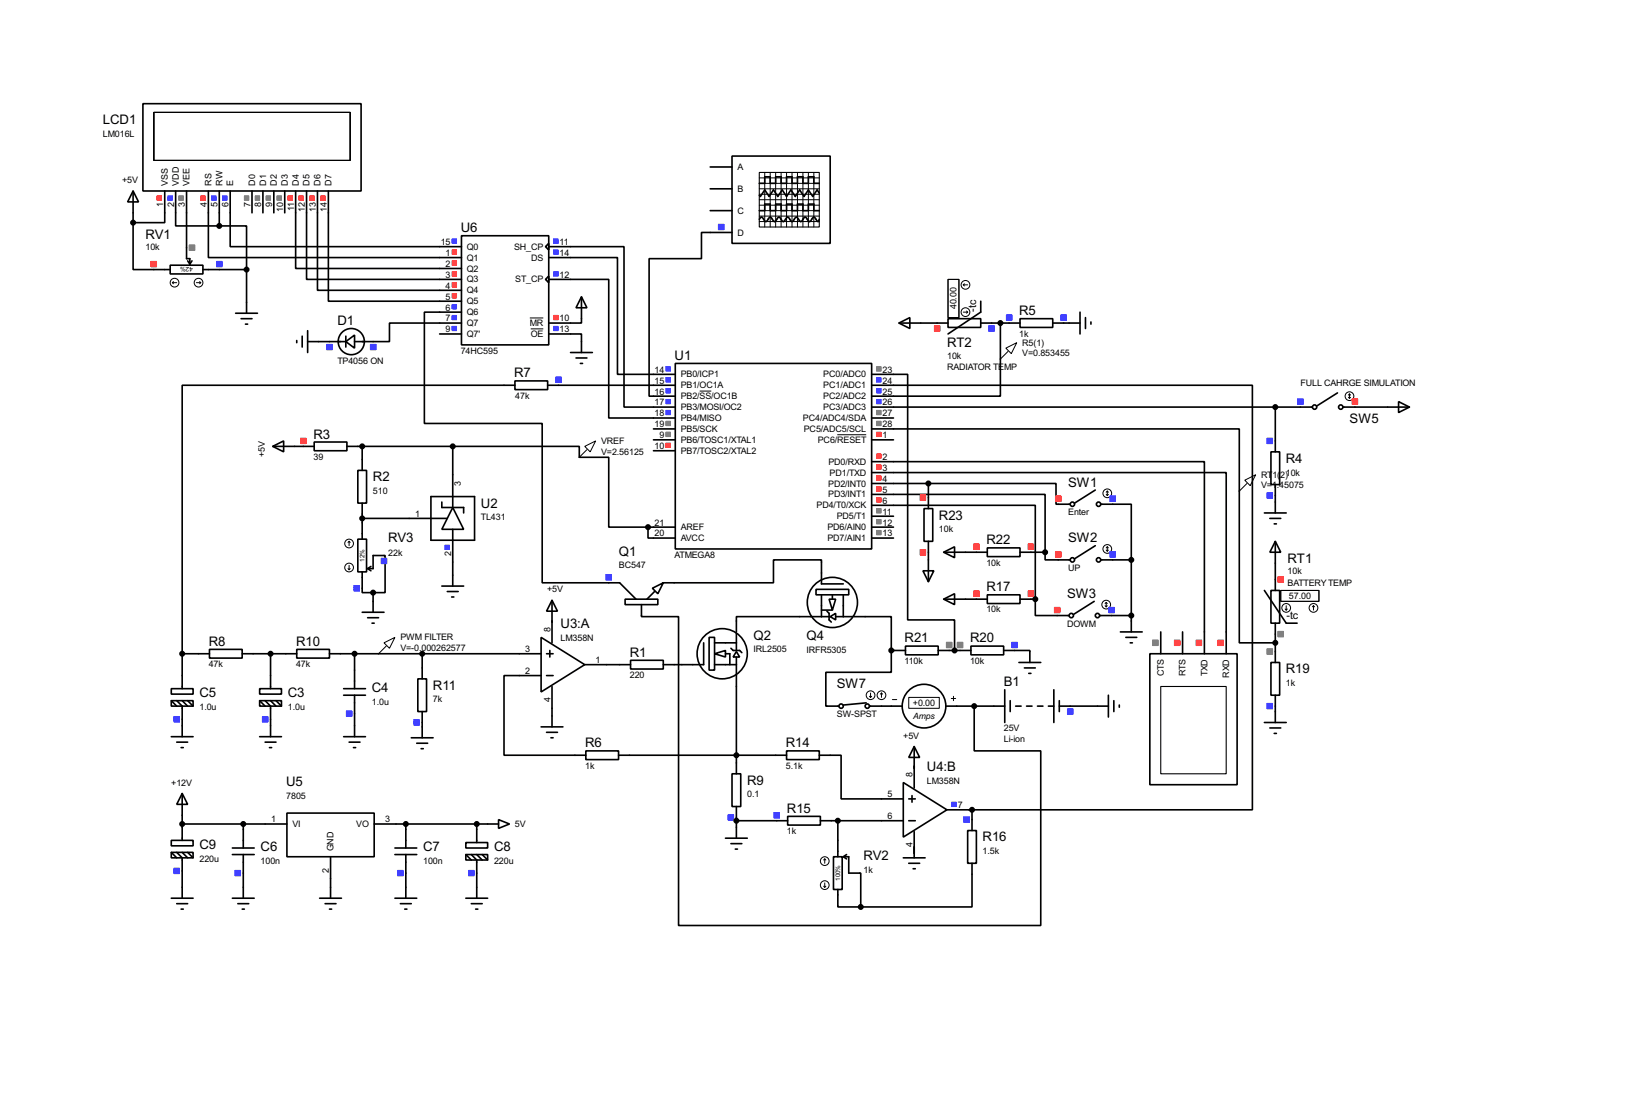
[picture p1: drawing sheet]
<svg xmlns="http://www.w3.org/2000/svg" width="383mm" height="256mm" viewBox="0 0 383 256" stroke-linecap="round" stroke-linejoin="round" font-family="sans-serif">
<g fill="none" stroke="#000" stroke-width=".38">
<path d="M33.3 24.1h50.8v20.3h-50.8zM165.4 38.9h5M170.4 36.3h22.9v20.3h-22.9zM31 44.4l1.3 2.6h-2.6zM31 51.8v10.9h8.6M31 44.4v7.4M38.4 44.4v7.4h-7.4M40.9 44.4v8.2h10.2M43.4 44.4v15.8h.8v1.3M48.5 44.4v15.5h58.9M51.1 52.6h6.3v10.1M51.1 44.4v8.2"/>
<path d="M53.6 44.4v13h53.8M58.7 44.4v5.1M61.2 44.4v5.1M63.8 44.4v5.1M66.3 44.4v5.1M68.8 44.4v18.1h38.6M71.4 44.4v20.6h36M73.9 44.4v23.2h33.5M76.5 44.4v25.7h30.9M107.4 54.9h20.4v25.4h-20.4zM127.8 56.6v1.6l-.8-.8zM127.8 57.4h17.5v37.3h11.9"/>
<path d="M127.8 59.9h16v27.2h13.4M165.4 49h5M165.4 43.9h5M170.4 54.1h-7.1v6.1h-12.2v32h6.1M176.8 51.1l.5-.6 1 1.1 1-1.1 1 1.1 1.1-1.1 1 1.1 1-1.1 1 1.1 1-1.1 1 1.1 1.1-1.1 1 1.1 1-1.1 1 1.1 .3-.5M176.8 42.7h1.3v-1.6h1.2v1.6h1.3v-1.6h1.3v1.6h1.2v-1.6h1.3v1.6h1.3v-1.6h1.2v1.6h1.3v-1.6h1.3v1.6h1.3M176.8 49h1.3v-1.5h1.2v1.5h1.3v-1.5h1.3v1.5h1.2v-1.5h1.3v1.5h1.3v-1.5h1.2v1.5h1.3v-1.5h1.3v1.5h1.3M190.8 45l-.6-.8-1 1.5-1-1.5-1 1.5-1-1.5-1 1.5-1.1-1.5-1 1.5-1-1.5-1 1.5-1-1.5-1 1.5-1-1.5-1.1 1.5-.2-.2M39.6 61.7h7.6v2.1h-7.6zM43.7 60.7l.5 .8M44.7 60.7l-.5 .8M47.2 62.7h10.2"/>
<path d="M54.9 72.9h5M56.1 74.2h2.6M57.1 75.4h.6M57.4 62.7v10.2M69.1 79.2v.6M70.4 78.2v2.6M71.6 79.5h8.9M71.6 77v5M80.5 79.5l2-1.5v3zM80.5 78.2v2.6M102.4 77.7h5M107.4 75.2h-16.7v4.3h-8.2"/>
<path d="M107.4 72.6h-8.6v26h27.4v37h18.1l3.8 3.8M127.8 64.3v1.5l-.8-.8zM127.8 65h13.9v32.3h15.5M127.8 77.7h7.6v4.3M135.4 69.1l1.3 2.5h-2.6zM135.4 69.1v6.1h-7.6M209.3 75.2l2.5-1.3v2.6zM209.3 75.2h11.4M220.7 74.2h7.6v2h-7.6zM228.3 75.2h9.2M228.3 70.1v2.5l-7.6 5.1M232.9 75.2v17h-30"/>
<path d="M237.5 74.2h7.6v2h-7.6zM245.1 75.2h6.4M251.5 72.6v5.1M252.7 73.9v2.6M254 74.9v.5M119.9 88.6h7.6v2.1h-7.6zM119.9 89.7h-77.5v62.4M127.5 89.7h29.7M132.8 82h5.1M134.1 83.3h2.6M135.1 84.6h.5M152.1 99.8h5.1"/>
<path d="M157.2 84.6h45.7v43.2h-45.7zM202.9 89.7h88.7v98.8h-65.3M202.9 87.1h8.4v57.2h10.9v7.1M202.9 99.8h85.6v49.8h8.4M202.9 94.7h102.7M202.9 97.3h5.1M296.9 94.7v10.5M311.4 91.4l-4.8 3.1M312.7 94.7h15.5M325.6 93.5l2.6 1.2-2.6 1.3zM63.5 103.9l2.5-1.3v2.6zM63.5 103.9h9.7"/>
<path d="M73.2 102.9h7.6v2h-7.6zM80.8 103.9h24.6M83.3 109.5h2v7.6h-2zM84.3 103.9v5.6M84.3 117.1v8.4M100.3 115.6h10.2v10.1h-10.2zM102.9 116.8v1.3h5v1.3M105.4 118.1l2.5 5.1h-5zM105.4 103.9h29.5v2.5h6.8v16.3h9.2M105.4 103.9v14.2M152.1 102.4h5.1M152.1 104.9h5.1"/>
<path d="M202.9 110h82.6v42.1M202.9 107.4h77.5v44.7M202.9 117.6h38.1v21.8M202.9 115.1h40.4v13.4M202.9 112.5h13.3M202.9 102.4h5.1M215.1 118.4h2.1v7.6h-2.1zM216.2 112.5h29.7v4.8h3.3M216.2 112.5v5.9M255 114l-4.8 3.1M256.3 117.3h7.1v13M294.4 119.4h5.1"/>
<path d="M295.9 105.2h2v7.6h-2zM296.9 112.8v6.6M83.3 125.5h2v7.6h-2zM84.3 133.1v4.8h2.6M84.3 120.6h19.8M85.6 132.3h1.3v-3h2.8v8.6h-2.8M85.6 132.3l.8 .5M86.4 131.8l-.8 .5M86.9 137.9v4.6M102.9 136.4h5M104.1 137.7h2.6M105.2 138.9h.5"/>
<path d="M105.4 123.2v13.2M128.5 139.7l1.3 2.5h-2.5zM128.5 139.7v9.9M145.5 139.4h7.7v1.3h-7.7zM150.9 122.7v2.5h6.3M150.9 122.7h6.3M151.9 136.9l2.5-1.3-1.2 2.6zM152.4 137.7l-1.8 1.7M154.4 135.6h25.7v-5.3h11.2v5.6h5M190 137.2h7.6v1.2h-7.6zM191.3 138.4v5.1M193 139.4h1.6l-.8 2.6z"/>
<path d="M193.8 138.4v1M196.3 138.4v5.1M202.9 122.7h5.1M202.9 120.1h5.1M202.9 125.2h5.1M214.9 132.8h2.5l-1.2 2.6zM216.2 126v9.4M219.7 128.5l2.5-1.2v2.5zM219.7 139.4l2.5-1.2v2.5zM219.7 139.4h10.2M219.7 128.5h10.2M229.9 138.4h7.6v2.1h-7.6z"/>
<path d="M229.9 127.5h7.6v2h-7.6zM237.5 139.4h3.5M237.5 128.5h5.8M241 139.4v3.9h7.9M243.3 128.5v1.8h5.9M254.8 140l-4.9 3M255 127l-4.8 3M256.3 130.3h7.1M263.4 130.3v16.8M294.4 137.4l5.1 7.6h2.5M295.7 120.6h2.5M295.9 137.4h2v7.6h-2z"/>
<path d="M296.7 121.9h.5M296.9 126l1.3 2.5h-2.5zM296.9 126v11.4M42.4 152.1h6.4M42.4 152.1v8.2M48.8 151.1h7.6v2.1h-7.6zM56.4 152.1h12.7M63 152.1v8.2M69.1 151.1h7.6v2.1h-7.6zM76.7 152.1h49.3M82.5 152.1v8.2M84.3 142.5h5.1"/>
<path d="M85.6 143.8h2.5M86.6 145h.5M97.3 158h2v7.6h-2zM98.3 152.1v5.9M126 148.3l10.1 6.4-10.1 6.3zM126 157.2h-8.7v18.6h19.1M127.3 152.1h1.5M127.3 157.2h1.5M128 151.4v1.5M128.5 159.8v9.4M136.1 154.7h10.7M146.8 153.7h7.6v2h-7.6z"/>
<path d="M149.4 140.7v2.8h8.6v71.9h84.3v-40.6h-15.5v-10.5M163.8 149.6v5.1h-9.4M165.1 148.3h1.3v7.7h-1.3zM166.4 152.1l2.5-.7v1.5zM166.4 154.7h5M166.4 149.6h5M168.9 152.1h1v2.6M170.2 150.9l.5 .5h1.5l.5 .5M171.4 151.6l.8 1.3h-1.5zM171.4 147.3v4.1M171.4 152.9v27.2M191.3 142h2.5"/>
<path d="M192.5 142.2l.5 .5v1.6l.5 .5M193 143.5h-21.6v3.6M193.3 143.5l1.3-.8v1.6zM194.6 143.5h4M198.9 143.5h8.6v7.9M207.5 151.4v5.1h-15.2v7.8h3M207.5 151.4h3.3M210.8 150.4h7.6v2h-7.6zM218.4 151.4h7.7M226.1 150.4h7.6v2h-7.6zM233.7 151.4h6.1v2.8M237.2 154.2h5.1"/>
<path d="M238.5 155.4h2.5M239.5 156.7h.5M256 143.3h7.4M260.9 147.1h5M262.1 148.3h2.6M263.1 149.6h.6M267.7 152.1h20.3v30.5h-20.3zM270.3 147.1v5M275.3 147.1v5M295.9 154.2h2v7.6h-2zM296.9 145v9.2M39.9 160.3h5.1v1.2h-5.1z"/>
<path d="M39.9 163.1h5.1v1.2h-5.1zM39.9 163.1l1.2 1.2M39.9 171.4h5.1M41.1 163.1l1.3 1.2v7.1M41.1 172.7h2.6M42.2 174h.5M42.4 163.1l1.3 1.2M43.7 163.1l1.3 1.2M60.5 160.3h5v1.2h-5zM60.5 163.1h5v1.2h-5zM60.5 163.1l1.2 1.2M60.5 171.4h5"/>
<path d="M61.7 163.1l1.3 1.2v7.1M61.7 172.7h2.6M62.7 174h.5M63 163.1l1.3 1.2M64.3 163.1l1.2 1.2M80 161.8h5.1M80 160.3h5.1M80 171.4h5.1M81.3 172.7h2.5M82.3 174h.5M82.5 161.8v9.6M95.8 171.7h5"/>
<path d="M97 173h2.6M98 174.2h.6M98.3 165.6v6.1M126 169.2h5.1M127.3 170.4h2.5M128.3 171.7h.5M136.4 174.8h7.6v2h-7.6zM144 175.8h39.1M183.1 174.8h7.7v2h-7.7zM190.8 175.8h5v10.1h14.5M201.7 163.6l-5.4 .5M202.4 164.3h7.7"/>
<path d="M212.9 173.7l1.2 2.6h-2.5zM212.9 173.7v9.7M220.2 164.3h13.7M233.9 160.5v7.6M235.2 163.1v2.5M236.5 164.3h1.2M239 164.3h1.3M241.6 164.3h1.2M244.1 164.3h1.3M245.4 160.5v7.6M246.6 164.3h11.5M246.6 163.1v2.5"/>
<path d="M258.1 161.8v5.1M259.3 163.1v2.5M260.6 164.1v.5M294.4 168.1h5.1M295.7 169.4h2.5M296.7 170.7h.5M296.9 161.8v6.3M39.9 195.6h5.1v1.2h-5.1zM39.9 198.4h5.1v1.2h-5.1zM39.9 198.4l1.2 1.2M41.1 198.4l1.3 1.2v9.4M42.4 184.7l1.3 2.5h-2.6z"/>
<path d="M42.4 191.8h24.4M42.4 184.7v10.9M42.4 198.4l1.3 1.2M43.7 198.4l1.3 1.2M54.1 198.9h5.1M54.1 197.4h5.1M56.6 191.8v5.6M56.6 198.9v10.1M66.8 189.2h20.3v10.2h-20.3zM77 199.4v9.6M87.1 191.8h29M91.9 198.9h5.1"/>
<path d="M91.9 197.4h5.1M94.5 191.8v5.6M94.5 198.9v10.1M108.5 196.1h5v1.3h-5zM108.5 198.9h5v1.3h-5zM108.5 198.9l1.2 1.3M109.7 198.9l1.3 1.3v8.8M111 191.8v4.3M111 198.9l1.3 1.3M112.3 198.9l1.2 1.3M116.1 190.8l2.5 1-2.5 1zM168.9 195.1h5.1"/>
<path d="M170.2 196.3h2.5M170.4 180.1h2.1v7.6h-2.1zM171.2 197.6h.5M171.4 187.7v7.4M171.4 191h12M183.4 190h7.6v2h-7.6zM191 191h19.3M194.1 199.4h2v7.6h-2zM195.1 191v8.4M196.3 199.4h1.3v3.8h2.8v7.9M196.3 199.4l.8 .5M197.1 198.9l-.8 .5"/>
<path d="M210.3 182.1l10.2 6.4-10.2 6.3zM210.3 199.6h5.1M211.6 191h1.5M211.6 185.9h1.5M212.3 185.2v1.5M212.9 193.5v6.1M220.5 188.5h5.8M225.3 193.3h2v7.6h-2zM226.3 188.5v4.8M39.9 209h5.1M41.1 210.3h2.6M42.2 211.6h.5"/>
<path d="M54.1 209h5.1M55.4 210.3h2.5M56.4 211.6h.5M74.4 209h5.1M75.7 210.3h2.5M76.7 211.6h.5M91.9 209h5.1M93.2 210.3h2.6M94.2 211.6h.5M108.5 209h5M109.7 210.3h2.6M110.7 211.6h.6"/>
<path d="M195.1 207v4.1h5.3M211.6 200.9h2.5M212.6 202.2h.5M226.3 200.9v10.2h-25.9"/>
<circle cx="81.8" cy="79.5" r="3"/>
<circle cx="306.1" cy="94.7" r=".51"/>
<circle cx="312.2" cy="94.7" r=".51"/>
<circle cx="249.7" cy="117.3" r=".51"/>
<circle cx="255.8" cy="117.3" r=".51"/>
<circle cx="249.7" cy="130.3" r=".51"/>
<circle cx="255.8" cy="130.3" r=".51"/>
<circle cx="168.1" cy="152.1" r="5.8"/>
<circle cx="193.8" cy="140.2" r="5.8"/>
<circle cx="249.4" cy="143.3" r=".51"/>
<circle cx="255.5" cy="143.3" r=".51"/>
<circle cx="195.8" cy="164.3" r=".51"/>
<circle cx="201.9" cy="164.3" r=".51"/>
<circle cx="215.1" cy="164.3" r="5.1"/>
</g>
<path d="M35.8 26.2h45.7v11.1h-45.7zM176.8 40.1h14v12.7h-14zM270.3 159.8h15.2v20.3h-15.2z" fill="none" stroke="#000" stroke-width=".25"/>
<g fill="none" stroke="#ff4040" stroke-width=".23">
<path d="M36.6 45.6h1M36.6 45.7h1M36.6 45.8h1M36.6 45.9h1M36.6 46h1M36.6 46.1h1M36.6 46.2h1M36.6 46.3h1M36.6 46.4h1M36.6 46.5h1M36.6 46.6h1M46.7 45.6h1.1"/>
<path d="M46.7 45.7h1.1M46.7 45.8h1.1M46.7 45.9h1.1M46.7 46h1.1M46.7 46.1h1.1M46.7 46.2h1.1M46.7 46.3h1.1M46.7 46.4h1.1M46.7 46.5h1.1M46.7 46.6h1.1M67.1 45.6h1M67.1 45.7h1"/>
<path d="M67.1 45.8h1M67.1 45.9h1M67.1 46h1M67.1 46.1h1M67.1 46.2h1M67.1 46.3h1M67.1 46.4h1M67.1 46.5h1M67.1 46.6h1M69.6 45.6h1M69.6 45.7h1M69.6 45.8h1"/>
<path d="M69.6 45.9h1M69.6 46h1M69.6 46.1h1M69.6 46.2h1M69.6 46.3h1M69.6 46.4h1M69.6 46.5h1M69.6 46.6h1M72.1 45.6h1.1M72.1 45.7h1.1M72.1 45.8h1.1M72.1 45.9h1.1"/>
<path d="M72.1 46h1.1M72.1 46.1h1.1M72.1 46.2h1.1M72.1 46.3h1.1M72.1 46.4h1.1M72.1 46.5h1.1M72.1 46.6h1.1M74.7 45.6h1M74.7 45.7h1M74.7 45.8h1M74.7 45.9h1M74.7 46h1"/>
<path d="M74.7 46.1h1M74.7 46.2h1M74.7 46.3h1M74.7 46.4h1M74.7 46.5h1M74.7 46.6h1M105.3 58.2h1M105.3 58.3h1M105.3 58.4h1M105.3 58.5h1M105.3 58.6h1M105.3 58.7h1"/>
<path d="M105.3 58.8h1M105.3 58.9h1M105.3 59h1M105.3 59.1h1M105.3 59.2h1M35.2 60.8h1.2M35.2 60.9h1.2M35.2 61h1.2M35.2 61.1h1.2M35.2 61.2h1.2M35.2 61.3h1.2M35.2 61.4h1.2"/>
<path d="M35.2 61.5h1.2M35.2 61.6h1.2M35.2 61.7h1.2M35.2 61.8h1.2M35.2 61.9h1.2M35.2 62h1.2M35.2 62.1h1.2M105.3 60.8h1M105.3 60.9h1M105.3 61h1M105.3 61.1h1M105.3 61.2h1"/>
<path d="M105.3 61.3h1M105.3 61.4h1M105.3 61.5h1M105.3 61.6h1M105.3 61.7h1M105.3 60.7h1M105.3 63.2h1M105.3 63.3h1M105.3 63.4h1M105.3 63.5h1M105.3 63.6h1M105.3 63.7h1"/>
<path d="M105.3 63.8h1M105.3 63.9h1M105.3 64h1M105.3 64.1h1M105.3 64.2h1M105.3 64.3h1M105.3 65.8h1M105.3 65.9h1M105.3 66h1M105.3 66.1h1M105.3 66.2h1M105.3 66.3h1"/>
<path d="M105.3 66.4h1M105.3 66.5h1M105.3 66.6h1M105.3 66.7h1M105.3 66.8h1M105.3 68.3h1M105.3 68.4h1M105.3 68.5h1M105.3 68.6h1M105.3 68.7h1M105.3 68.8h1M105.3 68.9h1"/>
<path d="M105.3 69h1M105.3 69.1h1M105.3 69.2h1M105.3 69.3h1M128.9 73.4h1M128.9 73.5h1M128.9 73.6h1M128.9 73.7h1M128.9 73.8h1M128.9 73.9h1M128.9 74h1M128.9 74.1h1"/>
<path d="M128.9 74.2h1M128.9 74.3h1M128.9 74.4h1M217.6 75.8h1.2M217.6 75.9h1.2M217.6 76h1.2M217.6 76.1h1.2M217.6 76.2h1.2M217.6 76.3h1.2M217.6 76.4h1.2M217.6 76.5h1.2M217.6 76.6h1.2"/>
<path d="M217.6 76.7h1.2M217.6 76.8h1.2M217.6 76.9h1.2M217.6 77h1.2M314.8 92.8h1.3M314.8 92.9h1.3M314.8 93h1.3M314.8 93.1h1.3M314.8 93.2h1.3M314.8 93.3h1.3M314.8 93.4h1.3M314.8 93.5h1.3"/>
<path d="M314.8 93.6h1.3M314.8 93.7h1.3M314.8 93.8h1.3M314.8 93.9h1.3M314.8 94h1.3M314.8 94.1h1.3M70 103.1h1.2M70 103.2h1.2M70 103.3h1.2M70 102h1.2M70 102.1h1.2M70 102.2h1.2"/>
<path d="M70 102.3h1.2M70 102.4h1.2M70 102.5h1.2M70 102.6h1.2M70 102.7h1.2M70 102.8h1.2M70 102.9h1.2M70 103h1.2M155.1 103.1h1M155.1 103.2h1M155.1 103.3h1M155.1 103.4h1"/>
<path d="M155.1 103.5h1M155.1 103.6h1M155.1 103.7h1M155.1 103.8h1M155.1 103.9h1M155.1 104h1M155.1 104.1h1M204.1 100.6h1M204.1 100.7h1M204.1 100.8h1M204.1 100.9h1M204.1 101h1"/>
<path d="M204.1 101.1h1M204.1 101.2h1M204.1 101.3h1M204.1 101.4h1M204.1 101.5h1M204.1 101.6h1M204.1 105.7h1M204.1 105.8h1M204.1 105.9h1M204.1 106h1M204.1 106.1h1M204.1 106.2h1"/>
<path d="M204.1 106.3h1M204.1 106.4h1M204.1 106.5h1M204.1 106.6h1M204.1 106.7h1M204.1 108.2h1M204.1 108.3h1M204.1 108.4h1M204.1 108.5h1M204.1 108.6h1M204.1 108.7h1M204.1 108.8h1"/>
<path d="M204.1 108.9h1M204.1 109h1M204.1 109.1h1M204.1 109.2h1M204.1 110.7h1M204.1 110.8h1M204.1 110.9h1M204.1 111h1M204.1 111.1h1M204.1 111.2h1M204.1 111.3h1M204.1 111.4h1"/>
<path d="M204.1 111.5h1M204.1 111.6h1M204.1 111.7h1M204.1 111.8h1M204.1 113.3h1M204.1 113.4h1M204.1 113.5h1M204.1 113.6h1M204.1 113.7h1M204.1 113.8h1M204.1 113.9h1M204.1 114h1"/>
<path d="M204.1 114.1h1M204.1 114.2h1M204.1 114.3h1M204.1 115.8h1M204.1 115.9h1M204.1 116h1M204.1 116.1h1M204.1 116.2h1M204.1 116.3h1M204.1 116.4h1M204.1 116.5h1M204.1 116.6h1"/>
<path d="M204.1 116.7h1M204.1 116.8h1M214.2 115.8h1.3M214.2 115.9h1.3M214.2 116h1.3M214.2 116.1h1.3M214.2 116.2h1.3M214.2 116.3h1.3M214.2 116.4h1.3M214.2 116.5h1.3M214.2 115.4h1.3M214.2 115.5h1.3"/>
<path d="M214.2 115.6h1.3M214.2 115.7h1.3M214.2 115.2h1.3M214.2 115.3h1.3M245.7 115.8h1.3M245.7 115.9h1.3M245.7 116h1.3M245.7 116.1h1.3M245.7 116.2h1.3M245.7 116.3h1.3M245.7 116.4h1.3M245.7 116.5h1.3"/>
<path d="M245.7 116.6h1.3M245.7 116.7h1.3M245.7 115.4h1.3M245.7 115.5h1.3M245.7 115.6h1.3M245.7 115.7h1.3M214.2 128.4h1.3M214.2 128.5h1.3M214.2 128.6h1.3M214.2 128.7h1.3M214.2 128.8h1.3M214.2 128.9h1.3"/>
<path d="M214.2 129h1.3M214.2 129.1h1.3M214.2 129.2h1.3M214.2 127.9h1.3M214.2 128h1.3M214.2 128.1h1.3M214.2 128.2h1.3M214.2 128.3h1.3M226.7 137.5h1.3M226.7 137.6h1.3M226.7 137.7h1.3M226.7 137.8h1.3"/>
<path d="M226.7 137.9h1.3M226.7 138h1.3M226.7 138.1h1.3M226.7 138.2h1.3M226.7 138.3h1.3M226.7 138.4h1.3M226.7 138.5h1.3M226.7 138.6h1.3M226.7 138.7h1.3M226.7 138.8h1.3M226.7 126.6h1.3M226.7 126.7h1.3"/>
<path d="M226.7 126.8h1.3M226.7 126.9h1.3M226.7 127h1.3M226.7 127.1h1.3M226.7 127.2h1.3M226.7 127.3h1.3M226.7 127.4h1.3M226.7 127.5h1.3M226.7 127.6h1.3M226.7 127.7h1.3M226.7 127.8h1.3M226.7 127.9h1.3"/>
<path d="M239.4 137.5h1.3M239.4 137.6h1.3M239.4 137.7h1.3M239.4 137.8h1.3M239.4 137.9h1.3M239.4 138h1.3M239.4 138.1h1.3M239.4 138.2h1.3M239.4 138.3h1.3M239.4 138.4h1.3M239.4 138.5h1.3M239.4 138.6h1.3"/>
<path d="M239.4 138.7h1.3M239.4 138.8h1.3M239.4 126.6h1.3M239.4 126.7h1.3M239.4 126.8h1.3M239.4 126.9h1.3M239.4 127h1.3M239.4 127.1h1.3M239.4 127.2h1.3M239.4 127.3h1.3M239.4 127.4h1.3M239.4 127.5h1.3"/>
<path d="M239.4 127.6h1.3M239.4 127.7h1.3M239.4 127.8h1.3M239.4 127.9h1.3M245.7 128.4h1.3M245.7 128.5h1.3M245.7 128.6h1.3M245.7 128.7h1.3M245.7 128.8h1.3M245.7 128.9h1.3M245.7 129h1.3M245.7 129.1h1.3"/>
<path d="M245.7 129.2h1.3M245.7 129.3h1.3M245.7 129.4h1.3M245.7 129.5h1.3M245.7 129.6h1.3M245.7 129.7h1.3M297.6 134.2h1.2M297.6 134.3h1.2M297.6 134.4h1.2M297.6 134.5h1.2M297.6 134.6h1.2M297.6 134.7h1.2"/>
<path d="M297.6 134.8h1.2M297.6 134.9h1.2M297.6 135h1.2M297.6 135.1h1.2M297.6 135.2h1.2M297.6 135.3h1.2M297.6 135.4h1.2M297.6 135.5h1.2M245.5 141.4h1.3M245.5 141.5h1.3M245.5 141.6h1.3M245.5 141.7h1.3"/>
<path d="M245.5 141.8h1.3M245.5 141.9h1.3M245.5 142h1.3M245.5 142.1h1.3M245.5 142.2h1.3M245.5 142.3h1.3M245.5 142.4h1.3M245.5 142.5h1.3M245.5 142.6h1.3M273.4 149h1.3M273.4 149.1h1.3M273.4 149.2h1.3"/>
<path d="M273.4 149.3h1.3M273.4 149.4h1.3M273.4 149.5h1.3M273.4 149.6h1.3M273.4 149.7h1.3M273.4 149.8h1.3M273.4 149.9h1.3M273.4 150h1.3M273.4 150.1h1.3M273.4 150.2h1.3M278.5 149h1.3M278.5 149.1h1.3"/>
<path d="M278.5 149.2h1.3M278.5 149.3h1.3M278.5 149.4h1.3M278.5 149.5h1.3M278.5 149.6h1.3M278.5 149.7h1.3M278.5 149.8h1.3M278.5 149.9h1.3M278.5 150h1.3M278.5 150.1h1.3M278.5 150.2h1.3M283.6 149h1.3"/>
<path d="M283.6 149.1h1.3M283.6 149.2h1.3M283.6 149.3h1.3M283.6 149.4h1.3M283.6 149.5h1.3M283.6 149.6h1.3M283.6 149.7h1.3M283.6 149.8h1.3M283.6 149.9h1.3M283.6 150h1.3M283.6 150.1h1.3M283.6 150.2h1.3"/>
</g>
<g fill="none" stroke="#808080" stroke-width=".23">
<path d="M41.7 45.6h1M41.7 45.7h1M41.7 45.8h1M41.7 45.9h1M41.7 46h1M41.7 46.1h1M41.7 46.2h1M41.7 46.3h1M41.7 46.4h1M41.7 46.5h1M41.7 46.6h1M44.1 57h1.2"/>
<path d="M44.1 57.1h1.2M44.1 57.2h1.2M44.1 57.3h1.2M44.1 57.4h1.2M44.1 57.5h1.2M44.1 57.6h1.2M44.1 57.7h1.2M44.1 57.8h1.2M44.1 57.9h1.2M44.1 58h1.2M44.1 58.1h1.2M44.1 58.2h1.2"/>
<path d="M44.1 58.3h1.2M56.9 45.6h1M56.9 45.7h1M56.9 45.8h1M56.9 45.9h1M56.9 46h1M56.9 46.1h1M56.9 46.2h1M56.9 46.3h1M56.9 46.4h1M56.9 46.5h1M56.9 46.6h1"/>
<path d="M59.4 45.6h1.1M59.4 45.7h1.1M59.4 45.8h1.1M59.4 45.9h1.1M59.4 46h1.1M59.4 46.1h1.1M59.4 46.2h1.1M59.4 46.3h1.1M59.4 46.4h1.1M59.4 46.5h1.1M59.4 46.6h1.1M62 45.6h1"/>
<path d="M62 45.7h1M62 45.8h1M62 45.9h1M62 46h1M62 46.1h1M62 46.2h1M62 46.3h1M62 46.4h1M62 46.5h1M62 46.6h1M64.5 45.6h1M64.5 45.7h1"/>
<path d="M64.5 45.8h1M64.5 45.9h1M64.5 46h1M64.5 46.1h1M64.5 46.2h1M64.5 46.3h1M64.5 46.4h1M64.5 46.5h1M64.5 46.6h1M155.1 98h1M155.1 98.1h1M155.1 98.2h1"/>
<path d="M155.1 98.3h1M155.1 98.4h1M155.1 98.5h1M155.1 98.6h1M155.1 98.7h1M155.1 98.8h1M155.1 98.9h1M155.1 99h1M155.1 99.1h1M204.1 98h1M204.1 98.1h1M204.1 98.2h1"/>
<path d="M204.1 98.3h1M204.1 98.4h1M204.1 98.5h1M204.1 98.6h1M204.1 98.7h1M204.1 98.8h1M204.1 98.9h1M204.1 99h1M204.1 99.1h1M204.1 85.3h1M204.1 85.4h1M204.1 85.5h1"/>
<path d="M204.1 85.6h1M204.1 85.7h1M204.1 85.8h1M204.1 85.9h1M204.1 86h1M204.1 86.1h1M204.1 86.2h1M204.1 86.3h1M204.1 86.4h1M204.1 95.5h1M204.1 95.6h1M204.1 95.7h1"/>
<path d="M204.1 95.8h1M204.1 95.9h1M204.1 96h1M204.1 96.1h1M204.1 96.2h1M204.1 96.3h1M204.1 96.4h1M204.1 96.5h1M155.1 100.6h1M155.1 100.7h1M155.1 100.8h1M155.1 100.9h1"/>
<path d="M155.1 101h1M155.1 101.1h1M155.1 101.2h1M155.1 101.3h1M155.1 101.4h1M155.1 101.5h1M155.1 101.6h1M204.1 118.4h1M204.1 118.5h1M204.1 118.6h1M204.1 118.7h1M204.1 118.8h1"/>
<path d="M204.1 118.9h1M204.1 119h1M204.1 119.1h1M204.1 119.2h1M204.1 119.3h1M204.1 119.4h1M204.1 120.9h1M204.1 121h1M204.1 121.1h1M204.1 121.2h1M204.1 121.3h1M204.1 121.4h1"/>
<path d="M204.1 121.5h1M204.1 121.6h1M204.1 121.7h1M204.1 121.8h1M204.1 121.9h1M204.1 123.4h1M204.1 123.5h1M204.1 123.6h1M204.1 123.7h1M204.1 123.8h1M204.1 123.9h1M204.1 124h1"/>
<path d="M204.1 124.1h1M204.1 124.2h1M204.1 124.3h1M204.1 124.4h1M204.1 124.5h1M220.3 149.5h1.3M220.3 149.6h1.3M220.3 149.7h1.3M220.3 149.8h1.3M220.3 149.9h1.3M220.3 150h1.3M220.3 150.1h1.3"/>
<path d="M220.3 150.2h1.3M220.3 150.3h1.3M220.3 150.4h1.3M220.3 150.5h1.3M220.3 150.6h1.3M220.3 150.7h1.3M222.9 149.5h1.3M222.9 149.6h1.3M222.9 149.7h1.3M222.9 149.8h1.3M222.9 149.9h1.3M222.9 150h1.3"/>
<path d="M222.9 150.1h1.3M222.9 150.2h1.3M222.9 150.3h1.3M222.9 150.4h1.3M222.9 150.5h1.3M222.9 150.6h1.3M222.9 150.7h1.3M268.4 149h1.2M268.4 149.1h1.2M268.4 149.2h1.2M268.4 149.3h1.2M268.4 149.4h1.2"/>
<path d="M268.4 149.5h1.2M268.4 149.6h1.2M268.4 149.7h1.2M268.4 149.8h1.2M268.4 149.9h1.2M268.4 150h1.2M268.4 150.1h1.2M268.4 150.2h1.2M295 151h1.3M295 151.1h1.3M295 151.2h1.3M295 151.3h1.3"/>
<path d="M295 151.4h1.3M295 151.5h1.3M295 151.6h1.3M295 151.7h1.3M295 151.8h1.3M295 151.9h1.3M295 152h1.3M295 152.1h1.3M295 152.2h1.3M295 152.3h1.3M297.6 146.9h1.2M297.6 147h1.2"/>
<path d="M297.6 147.1h1.2M297.6 147.2h1.2M297.6 147.3h1.2M297.6 147.4h1.2M297.6 147.5h1.2M297.6 147.6h1.2M297.6 147.7h1.2M297.6 147.8h1.2M297.6 147.9h1.2M297.6 148h1.2M297.6 148.1h1.2M297.6 148.2h1.2"/>
</g>
<g fill="none" stroke="#4040ff" stroke-width=".23">
<path d="M39.1 45.6h1M39.1 45.7h1M39.1 45.8h1M39.1 45.9h1M39.1 46h1M39.1 46.1h1M39.1 46.2h1M39.1 46.3h1M39.1 46.4h1M39.1 46.5h1M39.1 46.6h1M49.3 45.6h1"/>
<path d="M49.3 45.7h1M49.3 45.8h1M49.3 45.9h1M49.3 46h1M49.3 46.1h1M49.3 46.2h1M49.3 46.3h1M49.3 46.4h1M49.3 46.5h1M49.3 46.6h1M51.8 45.6h1M51.8 45.7h1"/>
<path d="M51.8 45.8h1M51.8 45.9h1M51.8 46h1M51.8 46.1h1M51.8 46.2h1M51.8 46.3h1M51.8 46.4h1M51.8 46.5h1M51.8 46.6h1M105.3 55.6h1M105.3 55.7h1M105.3 55.8h1"/>
<path d="M105.3 55.9h1M105.3 56h1M105.3 56.1h1M105.3 56.2h1M105.3 56.3h1M105.3 56.4h1M105.3 56.5h1M105.3 56.6h1M128.9 55.6h1M128.9 55.7h1M128.9 55.8h1M128.9 55.9h1"/>
<path d="M128.9 56h1M128.9 56.1h1M128.9 56.2h1M128.9 56.3h1M128.9 56.4h1M128.9 56.5h1M128.9 56.6h1M128.9 58.2h1M128.9 58.3h1M128.9 58.4h1M128.9 58.5h1M128.9 58.6h1"/>
<path d="M128.9 58.7h1M128.9 58.8h1M128.9 58.9h1M128.9 59h1M128.9 59.1h1M128.9 59.2h1M167.3 52.2h1.2M167.3 52.3h1.2M167.3 52.4h1.2M167.3 52.5h1.2M167.3 52.6h1.2M167.3 52.7h1.2"/>
<path d="M167.3 52.8h1.2M167.3 52.9h1.2M167.3 53h1.2M167.3 53.1h1.2M167.3 53.2h1.2M167.3 53.3h1.2M167.3 53.4h1.2M167.3 53.5h1.2M50.4 60.8h1.3M50.4 60.9h1.3M50.4 61h1.3M50.4 61.1h1.3"/>
<path d="M50.4 61.2h1.3M50.4 61.3h1.3M50.4 61.4h1.3M50.4 61.5h1.3M50.4 61.6h1.3M50.4 61.7h1.3M50.4 61.8h1.3M50.4 61.9h1.3M50.4 62h1.3M50.4 62.1h1.3M105.3 70.9h1M105.3 71h1"/>
<path d="M105.3 71.1h1M105.3 71.2h1M105.3 71.3h1M105.3 71.4h1M105.3 71.5h1M105.3 71.6h1M105.3 71.7h1M105.3 71.8h1M105.3 71.9h1M105.3 73.4h1M105.3 73.5h1M105.3 73.6h1"/>
<path d="M105.3 73.7h1M105.3 73.8h1M105.3 73.9h1M105.3 74h1M105.3 74.1h1M105.3 74.2h1M105.3 74.3h1M105.3 74.4h1M105.3 75.9h1M105.3 76h1M105.3 76.1h1M105.3 76.2h1"/>
<path d="M105.3 76.3h1M105.3 76.4h1M105.3 76.5h1M105.3 76.6h1M105.3 76.7h1M105.3 76.8h1M105.3 76.9h1M105.3 77h1M128.9 75.9h1M128.9 76h1M128.9 76.1h1M128.9 76.2h1"/>
<path d="M128.9 76.3h1M128.9 76.4h1M128.9 76.5h1M128.9 76.6h1M128.9 76.7h1M128.9 76.8h1M128.9 76.9h1M128.9 77h1M128.9 63.2h1M128.9 63.3h1M128.9 63.4h1M128.9 63.5h1"/>
<path d="M128.9 63.6h1M128.9 63.7h1M128.9 63.8h1M128.9 63.9h1M128.9 64h1M128.9 64.1h1M128.9 64.2h1M128.9 64.3h1M230.3 75.9h1.2M230.3 76h1.2M230.3 76.1h1.2M230.3 76.2h1.2"/>
<path d="M230.3 76.3h1.2M230.3 76.4h1.2M230.3 76.5h1.2M230.3 76.6h1.2M230.3 76.7h1.2M230.3 76.8h1.2M230.3 76.9h1.2M230.3 77h1.2M230.3 75.8h1.2M234.3 73.4h1.3M234.3 73.5h1.3M234.3 73.6h1.3"/>
<path d="M234.3 73.7h1.3M234.3 73.8h1.3M234.3 73.9h1.3M234.3 74h1.3M234.3 74.1h1.3M234.3 74.2h1.3M234.3 74.3h1.3M234.3 74.4h1.3M234.3 73.3h1.3M234.3 74.5h1.3M247 73.4h1.3M247 73.5h1.3"/>
<path d="M247 73.6h1.3M247 73.7h1.3M247 73.8h1.3M247 73.9h1.3M247 74h1.3M247 74.1h1.3M247 74.2h1.3M247 74.3h1.3M247 74.4h1.3M247 73.3h1.3M247 74.5h1.3M76.1 80.1h1.2"/>
<path d="M76.1 80.2h1.2M76.1 80.3h1.2M76.1 80.4h1.2M76.1 80.5h1.2M76.1 80.6h1.2M76.1 80.7h1.2M76.1 80.8h1.2M76.1 80.9h1.2M76.1 81h1.2M76.1 81.1h1.2M76.1 81.2h1.2M76.1 81.3h1.2"/>
<path d="M76.1 81.4h1.2M86.2 80.1h1.3M86.2 80.2h1.3M86.2 80.3h1.3M86.2 80.4h1.3M86.2 80.5h1.3M86.2 80.6h1.3M86.2 80.7h1.3M86.2 80.8h1.3M86.2 80.9h1.3M86.2 81h1.3M86.2 81.1h1.3"/>
<path d="M86.2 81.2h1.3M86.2 81.3h1.3M86.2 81.4h1.3M129.4 87.9h1.3M129.4 88h1.3M129.4 88.1h1.3M129.4 88.2h1.3M129.4 88.3h1.3M129.4 88.4h1.3M129.4 88.5h1.3M129.4 88.6h1.3M129.4 88.7h1.3"/>
<path d="M129.4 88.8h1.3M129.4 88.9h1.3M129.4 87.8h1.3M129.4 89h1.3M155.1 85.3h1M155.1 85.4h1M155.1 85.5h1M155.1 85.6h1M155.1 85.7h1M155.1 85.8h1M155.1 85.9h1M155.1 86h1"/>
<path d="M155.1 86.1h1M155.1 86.2h1M155.1 86.3h1M155.1 86.4h1M155.1 87.9h1M155.1 88h1M155.1 88.1h1M155.1 88.2h1M155.1 88.3h1M155.1 88.4h1M155.1 88.5h1M155.1 88.6h1"/>
<path d="M155.1 88.7h1M155.1 88.8h1M155.1 88.9h1M155.1 90.4h1M155.1 90.5h1M155.1 90.6h1M155.1 90.7h1M155.1 90.8h1M155.1 90.9h1M155.1 91h1M155.1 91.1h1M155.1 91.2h1"/>
<path d="M155.1 91.3h1M155.1 91.4h1M155.1 93h1M155.1 93.1h1M155.1 93.2h1M155.1 93.3h1M155.1 93.4h1M155.1 93.5h1M155.1 93.6h1M155.1 93.7h1M155.1 93.8h1M155.1 93.9h1"/>
<path d="M155.1 94h1M155.1 95.5h1M155.1 95.6h1M155.1 95.7h1M155.1 95.8h1M155.1 95.9h1M155.1 96h1M155.1 96.1h1M155.1 96.2h1M155.1 96.3h1M155.1 96.4h1M155.1 96.5h1"/>
<path d="M204.1 87.9h1M204.1 88h1M204.1 88.1h1M204.1 88.2h1M204.1 88.3h1M204.1 88.4h1M204.1 88.5h1M204.1 88.6h1M204.1 88.7h1M204.1 88.8h1M204.1 88.9h1M204.1 90.4h1"/>
<path d="M204.1 90.5h1M204.1 90.6h1M204.1 90.7h1M204.1 90.8h1M204.1 90.9h1M204.1 91h1M204.1 91.1h1M204.1 91.2h1M204.1 91.3h1M204.1 91.4h1M204.1 93h1M204.1 93.1h1"/>
<path d="M204.1 93.2h1M204.1 93.3h1M204.1 93.4h1M204.1 93.5h1M204.1 93.6h1M204.1 93.7h1M204.1 93.8h1M204.1 93.9h1M204.1 94h1M302.1 93h1.3M302.1 93.1h1.3M302.1 93.2h1.3"/>
<path d="M302.1 93.3h1.3M302.1 93.4h1.3M302.1 93.5h1.3M302.1 93.6h1.3M302.1 93.7h1.3M302.1 93.8h1.3M302.1 93.9h1.3M302.1 94h1.3M302.1 92.8h1.3M302.1 92.9h1.3M302.1 94.1h1.3M258.4 115.4h1.3"/>
<path d="M258.4 115.5h1.3M258.4 115.6h1.3M258.4 115.7h1.3M258.4 115.8h1.3M258.4 115.9h1.3M258.4 116h1.3M258.4 116.1h1.3M258.4 116.2h1.3M258.4 116.3h1.3M258.4 116.4h1.3M258.4 116.5h1.3M258.4 116.6h1.3"/>
<path d="M258.4 116.7h1.3M295 115.4h1.3M295 115.5h1.3M295 115.6h1.3M295 115.7h1.3M295 115.8h1.3M295 115.9h1.3M295 116h1.3M295 102h1.3M295 102.1h1.3M295 102.2h1.3M295 102.3h1.3"/>
<path d="M295 102.4h1.3M295 102.5h1.3M295 102.6h1.3M295 102.7h1.3M295 102.8h1.3M295 102.9h1.3M295 103h1.3M295 103.1h1.3M295 103.2h1.3M295 103.3h1.3M295 114.7h1.3M295 114.8h1.3"/>
<path d="M295 114.9h1.3M295 115h1.3M295 115.1h1.3M295 115.2h1.3M295 115.3h1.3M82.4 136.3h1.3M82.4 136.4h1.3M82.4 136.5h1.3M82.4 136.6h1.3M82.4 136.7h1.3M82.4 136.8h1.3M82.4 136.9h1.3"/>
<path d="M82.4 137h1.3M82.4 137.1h1.3M82.4 137.2h1.3M82.4 137.3h1.3M82.4 137.4h1.3M82.4 137.5h1.3M88.8 129.9h1.2M88.8 130h1.2M88.8 130.1h1.2M88.8 130.2h1.2M88.8 130.3h1.2M88.8 130.4h1.2"/>
<path d="M88.8 130.5h1.2M88.8 130.6h1.2M88.8 130.7h1.2M88.8 130.8h1.2M88.8 130.9h1.2M88.8 131h1.2M88.8 131.1h1.2M88.8 131.2h1.2M103.6 126.9h1M103.6 127h1M103.6 127.1h1M103.6 127.2h1"/>
<path d="M103.6 127.3h1M103.6 127.4h1M103.6 127.5h1M103.6 127.6h1M103.6 127.7h1M103.6 127.8h1M103.6 127.9h1M141.1 133.7h1.3M141.1 133.8h1.3M141.1 133.9h1.3M141.1 134h1.3M141.1 134.1h1.3"/>
<path d="M141.1 134.2h1.3M141.1 134.3h1.3M141.1 134.4h1.3M141.1 134.5h1.3M141.1 134.6h1.3M141.1 134.7h1.3M141.1 134.8h1.3M141.1 134.9h1.3M141.1 135h1.3M258.4 128.4h1.3M258.4 128.5h1.3M258.4 128.6h1.3"/>
<path d="M258.4 128.7h1.3M258.4 128.8h1.3M258.4 128.9h1.3M258.4 129h1.3M258.4 129.1h1.3M258.4 129.2h1.3M258.4 129.3h1.3M258.4 129.4h1.3M258.4 129.5h1.3M258.4 129.6h1.3M258.4 129.7h1.3M235.6 149.5h1.3"/>
<path d="M235.6 149.6h1.3M235.6 149.7h1.3M235.6 149.8h1.3M235.6 149.9h1.3M235.6 150h1.3M235.6 150.1h1.3M235.6 150.2h1.3M235.6 150.3h1.3M235.6 150.4h1.3M235.6 150.5h1.3M235.6 150.6h1.3M235.6 150.7h1.3"/>
<path d="M258.2 141.4h1.3M258.2 141.5h1.3M258.2 141.6h1.3M258.2 141.7h1.3M258.2 141.8h1.3M258.2 141.9h1.3M258.2 142h1.3M258.2 142.1h1.3M258.2 142.2h1.3M258.2 142.3h1.3M258.2 142.4h1.3M258.2 142.5h1.3"/>
<path d="M258.2 142.6h1.3M40.5 166.8h1.3M40.5 166.9h1.3M40.5 167h1.3M40.5 167.1h1.3M40.5 167.2h1.3M40.5 167.3h1.3M40.5 167.4h1.3M40.5 167.5h1.3M40.5 167.6h1.3M40.5 167.7h1.3M40.5 167.8h1.3"/>
<path d="M40.5 167.9h1.3M40.5 168h1.3M61.1 166.8h1.3M61.1 166.9h1.3M61.1 167h1.3M61.1 167.1h1.3M61.1 167.2h1.3M61.1 167.3h1.3M61.1 167.4h1.3M61.1 167.5h1.3M61.1 167.6h1.3M61.1 167.7h1.3"/>
<path d="M61.1 167.8h1.3M61.1 167.9h1.3M61.1 168h1.3M80.6 166.8h1.3M80.6 165.5h1.3M80.6 165.6h1.3M80.6 165.7h1.3M80.6 165.8h1.3M80.6 165.9h1.3M80.6 166h1.3M80.6 166.1h1.3M80.6 166.2h1.3"/>
<path d="M80.6 166.3h1.3M80.6 166.4h1.3M80.6 166.5h1.3M80.6 166.6h1.3M80.6 166.7h1.3M96.4 167.5h1.3M96.4 167.6h1.3M96.4 167.7h1.3M96.4 167.8h1.3M96.4 167.9h1.3M96.4 168h1.3M96.4 168.1h1.3"/>
<path d="M96.4 168.2h1.3M96.4 168.3h1.3M96.4 168.4h1.3M96.4 168.5h1.3M96.4 168.6h1.3M96.4 168.7h1.3M96.4 168.8h1.3M248.5 165.5h1.3M248.5 165.6h1.3M248.5 165.7h1.3M248.5 165.8h1.3M248.5 165.9h1.3"/>
<path d="M248.5 166h1.3M248.5 166.1h1.3M248.5 166.2h1.3M248.5 165h1.3M248.5 165.1h1.3M248.5 165.2h1.3M248.5 165.3h1.3M248.5 165.4h1.3M295 164.9h1.3M295 163.7h1.3M295 163.8h1.3M295 163.9h1.3"/>
<path d="M295 164h1.3M295 164.1h1.3M295 164.2h1.3M295 164.3h1.3M295 164.4h1.3M295 164.5h1.3M295 164.6h1.3M295 164.7h1.3M295 164.8h1.3M169.5 189.6h1.3M169.5 189.7h1.3M169.5 189.8h1.3"/>
<path d="M169.5 189.9h1.3M169.5 190h1.3M169.5 190.1h1.3M169.5 190.2h1.3M169.5 190.3h1.3M169.5 190.4h1.3M169.5 190.5h1.3M169.5 190.6h1.3M169.5 190.7h1.3M169.5 190.8h1.3M180.2 189.1h1.3M180.2 189.2h1.3"/>
<path d="M180.2 189.3h1.3M180.2 189.4h1.3M180.2 189.5h1.3M180.2 189.6h1.3M180.2 189.7h1.3M180.2 189.8h1.3M180.2 189.9h1.3M180.2 190h1.3M180.2 190.1h1.3M180.2 190.2h1.3M180.2 190.3h1.3M180.2 190.4h1.3"/>
<path d="M221.6 186.7h1M221.6 186.8h1M221.6 186.9h1M221.6 187h1M221.6 187.1h1M221.6 187.2h1M221.6 187.3h1M221.6 187.4h1M221.6 187.5h1M221.6 187.6h1M221.6 187.7h1M224.4 190.1h1.3"/>
<path d="M224.4 190.2h1.3M224.4 190.3h1.3M224.4 190.4h1.3M224.4 190.5h1.3M224.4 190.6h1.3M224.4 190.7h1.3M224.4 190.8h1.3M224.4 190.9h1.3M224.4 191h1.3M224.4 191.1h1.3M224.4 191.2h1.3M224.4 191.3h1.3"/>
<path d="M224.4 191.4h1.3M40.5 202.6h1.3M40.5 202.7h1.3M40.5 202.8h1.3M40.5 202.9h1.3M40.5 203h1.3M40.5 203.1h1.3M40.5 203.2h1.3M40.5 203.3h1.3M40.5 202.1h1.3M40.5 202.2h1.3M40.5 202.3h1.3"/>
<path d="M40.5 202.4h1.3M40.5 202.5h1.3M54.7 202.6h1.3M54.7 202.7h1.3M54.7 202.8h1.3M54.7 202.9h1.3M54.7 203h1.3M54.7 203.1h1.3M54.7 203.2h1.3M54.7 203.3h1.3M54.7 203.4h1.3M54.7 203.5h1.3"/>
<path d="M54.7 203.6h1.3M54.7 203.7h1.3M54.7 203.8h1.3M92.6 202.6h1.3M92.6 202.7h1.3M92.6 202.8h1.3M92.6 202.9h1.3M92.6 203h1.3M92.6 203.1h1.3M92.6 203.2h1.3M92.6 203.3h1.3M92.6 203.4h1.3"/>
<path d="M92.6 203.5h1.3M92.6 203.6h1.3M92.6 203.7h1.3M92.6 203.8h1.3M109.1 202.6h1.3M109.1 202.7h1.3M109.1 202.8h1.3M109.1 202.9h1.3M109.1 203h1.3M109.1 203.1h1.3M109.1 203.2h1.3M109.1 203.3h1.3"/>
<path d="M109.1 203.4h1.3M109.1 203.5h1.3M109.1 203.6h1.3M109.1 203.7h1.3M109.1 203.8h1.3"/>
</g>
<g fill="none" stroke="#000" stroke-width=".23">
<path d="M176.8 43.9h14M176.8 41.4h14M176.8 42.7h14M176.8 45.2h14M176.8 47.8h14M176.8 49h14M176.8 50.3h14M176.8 51.6h14M176.8 46.5h14M178.1 40.1v12.7M179.3 40.1v12.7M180.6 40.1v12.7"/>
<path d="M181.9 40.1v12.7M183.1 40.1v12.7M184.4 40.1v12.7M185.7 40.1v12.7M186.9 40.1v12.7M188.2 40.1v12.7M189.5 40.1v12.7M40.1 65.8l.3 .2M40.1 65.8h1M40.4 65.5l-.3 .3M45.7 65.8h1M46.5 65.5l.2 .3"/>
<path d="M46.7 65.8l-.2 .2M123.4 74h3.1M123.6 76.5h2.9M220.7 65h2.6v8.9h-2.6zM224.3 66.3l.2 .2M224.3 66.3h1M224.3 72.6h1M224.5 66l-.2 .3M225 72.4l.3 .2M225.3 72.6l-.3 .3M162.9 91h2.7M234.2 81l2.5-1.2-1.2 2.5z"/>
<path d="M234.7 81.8l-1.8 1.8M313.9 92.5l.3 .2M314.2 91.7v1M314.2 91.7l-.3 .2M314.2 91.7l.3 .2M314.5 92.5l-.3 .2M136.1 103.9l2.6-1.3-1.3 2.6zM136.7 104.6l-1.8 1.8M194.9 101.2h6.8M257.6 115.1l.2 .2M257.8 114.3v1M257.8 114.3l-.2 .3"/>
<path d="M257.8 114.3l.3 .3M258.1 115.1l-.3 .2M289.8 111.8l2.6-1.3-1.3 2.5zM290.3 112.5l-1.8 1.8M81 132.3l.3 .3M81.3 126l-.3 .2M81.3 126l.2 .2M81.3 126v1M81.3 131.6v1M81.5 132.3l-.2 .3M257.6 128l.2 .3M257.8 127.3v1"/>
<path d="M257.8 127.3l-.2 .2M257.8 127.3l.3 .2M258.1 128l-.3 .3M298.2 137.4h8.9v2.6h-8.9zM89.4 149.6l2.5-1.3-1.2 2.6zM89.9 150.4l-1.8 1.7M257.3 141l.3 .2M257.6 140.2v1M257.6 140.2l-.3 .3M257.6 140.2l.2 .3M257.8 141l-.2 .2M299.2 141.7l.3 .3"/>
<path d="M299.5 141v1M299.7 141.7l-.2 .3M305.8 141l-.2 .2M305.8 141l.3 .2M305.8 141v1M202.4 162.1l.3 .2M202.7 161.3v1M202.9 162.1l-.2 .2M205.2 161.3l-.2 .2M205.2 161.3l.3 .2M205.2 161.3v1M207.8 162.8h1"/>
<path d="M211.6 162.3h7.1v2.5h-7.1zM221.5 162.6h1M222 162.1v1M192 199.9l-.2 .3M192 199.9l.3 .3M192 199.9v1M191.8 206.2l.2 .3M192 205.5v1M192.3 206.2l-.3 .3"/>
<circle cx="40.6" cy="65.8" r="1.02"/>
<circle cx="46.2" cy="65.8" r="1.02"/>
<circle cx="224.8" cy="66.3" r="1.02"/>
<circle cx="224.8" cy="72.6" r="1.02"/>
<circle cx="314.2" cy="92.2" r="1.02"/>
<circle cx="257.8" cy="114.8" r="1.02"/>
<circle cx="81.3" cy="132.1" r="1.02"/>
<circle cx="81.3" cy="126.5" r="1.02"/>
<circle cx="257.8" cy="127.8" r="1.02"/>
<circle cx="257.6" cy="140.7" r="1.02"/>
<circle cx="299.5" cy="141.5" r="1.02"/>
<circle cx="305.8" cy="141.5" r="1.02"/>
<circle cx="202.7" cy="161.8" r="1.02"/>
<circle cx="205.2" cy="161.8" r="1.02"/>
<circle cx="192" cy="200.4" r="1.02"/>
<circle cx="192" cy="206" r="1.02"/>
</g>
<g fill="#000" stroke="#000" stroke-width=".38">
<circle cx="31" cy="51.8" r=".51"/>
<circle cx="51.1" cy="52.6" r=".51"/>
<circle cx="57.4" cy="62.7" r=".51"/>
<circle cx="232.9" cy="75.2" r=".51"/>
<circle cx="296.9" cy="94.7" r=".51"/>
<circle cx="84.3" cy="103.9" r=".51"/>
<circle cx="105.4" cy="103.9" r=".51"/>
<circle cx="216.2" cy="112.5" r=".51"/>
<circle cx="84.3" cy="120.6" r=".51"/>
<circle cx="86.9" cy="137.9" r=".51"/>
<circle cx="150.9" cy="122.7" r=".51"/>
<circle cx="241" cy="139.4" r=".51"/>
<circle cx="243.3" cy="128.5" r=".51"/>
<circle cx="263.4" cy="130.3" r=".51"/>
<circle cx="42.4" cy="152.1" r=".51"/>
<circle cx="63" cy="152.1" r=".51"/>
<circle cx="82.5" cy="152.1" r=".51"/>
<circle cx="98.3" cy="152.1" r=".51"/>
<circle cx="207.5" cy="151.4" r=".51"/>
<circle cx="222.2" cy="151.4" r=".51"/>
<circle cx="263.4" cy="143.3" r=".51"/>
<circle cx="296.9" cy="149.6" r=".51"/>
<circle cx="171.4" cy="175.8" r=".51"/>
<circle cx="226.8" cy="164.3" r=".51"/>
<circle cx="42.4" cy="191.8" r=".51"/>
<circle cx="56.6" cy="191.8" r=".51"/>
<circle cx="94.5" cy="191.8" r=".51"/>
<circle cx="111" cy="191.8" r=".51"/>
<circle cx="171.4" cy="191" r=".51"/>
<circle cx="195.1" cy="191" r=".51"/>
<circle cx="226.3" cy="188.5" r=".51"/>
<circle cx="200.4" cy="211.1" r=".51"/>
</g>
<g font-size="3.4">
<text x="24" y="28.7">LCD1</text>
<text x="33.9" y="55.5">RV1</text>
<text x="107.3" y="54.1">U6</text>
<text x="78.6" y="75.6">D1</text>
<text x="237.3" y="73.4">R5</text>
<text x="157.1" y="83.8">U1</text>
<text x="220.5" y="80.7">RT2</text>
<text x="119.7" y="87.8">R7</text>
<text x="314.2" y="98.5">SW5</text>
<text x="73" y="102.1">R3</text>
<text x="299.4" y="107.7">R4</text>
<text x="86.8" y="112.1">R2</text>
<text x="248.7" y="113.2">SW1</text>
<text x="112" y="118.2">U2</text>
<text x="218.6" y="120.9">R23</text>
<text x="90.4" y="126.2">RV3</text>
<text x="144.1" y="129.3">Q1</text>
<text x="229.7" y="126.7">R22</text>
<text x="248.7" y="126.2">SW2</text>
<text x="299.8" y="131">RT1</text>
<text x="229.7" y="137.6">R17</text>
<text x="248.5" y="139.1">SW3</text>
<text x="130.5" y="146.2">U3:A</text>
<text x="175.5" y="148.8">Q2</text>
<text x="187.8" y="149">Q4</text>
<text x="210.6" y="149.5">R21</text>
<text x="225.8" y="149.5">R20</text>
<text x="48.6" y="150.3">R8</text>
<text x="68.9" y="150.3">R10</text>
<text x="146.6" y="152.8">R1</text>
<text x="86.6" y="161">C4</text>
<text x="100.8" y="160.5">R11</text>
<text x="194.9" y="160.2">SW7</text>
<text x="233.7" y="159.7">B1</text>
<text x="299.4" y="156.7">R19</text>
<text x="46.4" y="162.3">C5</text>
<text x="67" y="162.3">C3</text>
<text x="136.2" y="173.9">R6</text>
<text x="183" y="173.9">R14</text>
<text x="215.8" y="179.5">U4:B</text>
<text x="66.6" y="182.9">U5</text>
<text x="173.9" y="182.6">R9</text>
<text x="183.2" y="189.1">R15</text>
<text x="46.4" y="197.6">C9</text>
<text x="228.8" y="195.8">R16</text>
<text x="60.7" y="198.1">C6</text>
<text x="98.5" y="198.1">C7</text>
<text x="115" y="198.1">C8</text>
<text x="201.1" y="200.1">RV2</text>
</g>
<g font-size="2.8">
<text x="227.3" y="72.6" transform="rotate(-90 227.3 72.6)">-tc</text>
<text x="299.6" y="144">-tc</text>
</g>
<g font-size="2.3">
<text x="24" y="32">LM016L</text>
<text x="171.7" y="39.6">A</text>
<text x="28.4" y="42.6">+5V</text>
<text x="39.1" y="43.2" transform="rotate(-90 39.1 43.2)">VSS</text>
<text x="41.6" y="43.2" transform="rotate(-90 41.6 43.2)">VDD</text>
<text x="44.2" y="43.2" transform="rotate(-90 44.2 43.2)">VEE</text>
<text x="49.2" y="43.2" transform="rotate(-90 49.2 43.2)">RS</text>
<text x="51.8" y="43.2" transform="rotate(-90 51.8 43.2)">RW</text>
<text x="54.3" y="43.2" transform="rotate(-90 54.3 43.2)">E</text>
<text x="59.4" y="43.2" transform="rotate(-90 59.4 43.2)">D0</text>
<text x="61.9" y="43.2" transform="rotate(-90 61.9 43.2)">D1</text>
<text x="64.5" y="43.2" transform="rotate(-90 64.5 43.2)">D2</text>
<text x="67" y="43.2" transform="rotate(-90 67 43.2)">D3</text>
<text x="69.6" y="43.2" transform="rotate(-90 69.6 43.2)">D4</text>
<text x="72.1" y="43.2" transform="rotate(-90 72.1 43.2)">D5</text>
<text x="74.6" y="43.2" transform="rotate(-90 74.6 43.2)">D6</text>
<text x="77.2" y="43.2" transform="rotate(-90 77.2 43.2)">D7</text>
<text x="171.7" y="44.7">B</text>
<text x="38" y="48.1" transform="rotate(-90 38 48.1)">1</text>
<text x="40.5" y="48.1" transform="rotate(-90 40.5 48.1)">2</text>
<text x="43.1" y="48.1" transform="rotate(-90 43.1 48.1)">3</text>
<text x="48.1" y="48.1" transform="rotate(-90 48.1 48.1)">4</text>
<text x="50.7" y="48.1" transform="rotate(-90 50.7 48.1)">5</text>
<text x="53.2" y="48.1" transform="rotate(-90 53.2 48.1)">6</text>
<text x="58.3" y="48.1" transform="rotate(-90 58.3 48.1)">7</text>
<text x="60.8" y="48.1" transform="rotate(-90 60.8 48.1)">8</text>
<text x="63.4" y="48.1" transform="rotate(-90 63.4 48.1)">9</text>
<text x="65.9" y="49.3" transform="rotate(-90 65.9 49.3)">10</text>
<text x="68.5" y="49.1" transform="rotate(-90 68.5 49.1)">11</text>
<text x="71" y="49.3" transform="rotate(-90 71 49.3)">12</text>
<text x="73.5" y="49.3" transform="rotate(-90 73.5 49.3)">13</text>
<text x="76.1" y="49.3" transform="rotate(-90 76.1 49.3)">14</text>
<text x="171.7" y="49.7">C</text>
<text x="33.9" y="58.3">10k</text>
<text x="102.6" y="57">15</text>
<text x="103.8" y="59.6">1</text>
<text x="108.7" y="58.1">Q0</text>
<text x="119.7" y="58.1">SH_CP</text>
<text x="130.3" y="57">11</text>
<text x="130.3" y="59.6">14</text>
<text x="171.7" y="54.8">D</text>
<text x="103.8" y="62.1">2</text>
<text x="103.8" y="64.6">3</text>
<text x="108.7" y="60.7">Q1</text>
<text x="108.7" y="63.2">Q2</text>
<text x="108.7" y="65.7">Q3</text>
<text x="120" y="65.7">ST_CP</text>
<text x="123.7" y="60.7">DS</text>
<text x="130.3" y="64.6">12</text>
<text x="103.8" y="67.2">4</text>
<text x="103.8" y="69.7">5</text>
<text x="108.7" y="68.3">Q4</text>
<text x="108.7" y="70.8">Q5</text>
<text x="103.8" y="72.3">6</text>
<text x="103.8" y="74.8">7</text>
<text x="103.8" y="77.3">9</text>
<text x="108.7" y="73.4">Q6</text>
<text x="108.7" y="75.9">Q7</text>
<text x="123.4" y="75.9">MR</text>
<text x="130.3" y="74.8">10</text>
<text x="130.3" y="77.3">13</text>
<text x="222.7" y="72" transform="rotate(-90 222.7 72)">40.00</text>
<text x="107.3" y="82.4">74HC595</text>
<text x="108.7" y="78.4">Q7'</text>
<text x="123.6" y="78.4">OE</text>
<text x="220.5" y="83.7">10k</text>
<text x="237.3" y="78.3">1k</text>
<text x="238" y="80.5">R5(1)</text>
<text x="238" y="82.9">V=0.853455</text>
<text x="78.6" y="84.7">TP4056 ON</text>
<text x="152.4" y="86.7">14</text>
<text x="152.4" y="89.3">15</text>
<text x="158.5" y="87.8">PB0/ICP1</text>
<text x="191.7" y="87.8">PC0/ADC0</text>
<text x="205.5" y="86.7">23</text>
<text x="205.5" y="89.3">24</text>
<text x="220.5" y="86.2">RADIATOR TEMP</text>
<text x="302.8" y="89.7">FULL CAHRGE SIMULATION</text>
<text x="120" y="92.8">47k</text>
<text x="152.4" y="91.8">16</text>
<text x="152.4" y="94.4">17</text>
<text x="158.5" y="90.4">PB1/OC1A</text>
<text x="158.5" y="92.9">PB2/SS/OC1B</text>
<text x="158.5" y="95.5">PB3/MOSI/OC2</text>
<text x="191.7" y="90.4">PC1/ADC1</text>
<text x="191.7" y="92.9">PC2/ADC2</text>
<text x="191.7" y="95.5">PC3/ADC3</text>
<text x="205.5" y="91.8">25</text>
<text x="205.5" y="94.4">26</text>
<text x="152.4" y="96.9">18</text>
<text x="152.4" y="99.4">19</text>
<text x="153.5" y="102">9</text>
<text x="158.5" y="98">PB4/MISO</text>
<text x="158.5" y="100.5">PB5/SCK</text>
<text x="186.9" y="98">PC4/ADC4/SDA</text>
<text x="187.2" y="100.5">PC5/ADC5/SCL</text>
<text x="205.5" y="102">1</text>
<text x="205.5" y="96.9">27</text>
<text x="205.5" y="99.4">28</text>
<text x="61.7" y="106.4" transform="rotate(-90 61.7 106.4)">+5V</text>
<text x="73" y="107">39</text>
<text x="140" y="103.3">VREF</text>
<text x="140" y="105.8">V=2.56125</text>
<text x="152.4" y="104.5">10</text>
<text x="158.5" y="103.1">PB6/TOSC1/XTAL1</text>
<text x="158.5" y="105.6">PB7/TOSC2/XTAL2</text>
<text x="190.4" y="103.1">PC6/RESET</text>
<text x="205.5" y="107.1">2</text>
<text x="107.3" y="113" transform="rotate(-90 107.3 113)">3</text>
<text x="192.8" y="113.2">PD2/INT0</text>
<text x="192.9" y="108.2">PD0/RXD</text>
<text x="193.2" y="110.7">PD1/TXD</text>
<text x="205.5" y="109.6">3</text>
<text x="205.5" y="112.1">4</text>
<text x="293.6" y="111.2">RT</text>
<text x="293.6" y="113.7">V=1</text>
<text x="296.2" y="111.2">1(</text>
<text x="297.3" y="113.7">.45075</text>
<text x="298.1" y="111.2">2)10k</text>
<text x="86.8" y="115">510</text>
<text x="190.1" y="118.3">PD4/T0/XCK</text>
<text x="192.8" y="115.8">PD3/INT1</text>
<text x="205.5" y="114.7">5</text>
<text x="205.5" y="117.2">6</text>
<text x="205.5" y="119.8">11</text>
<text x="248.7" y="120">Enter</text>
<text x="96.6" y="120.3">1</text>
<text x="112" y="121.1">TL431</text>
<text x="152.4" y="122.3">21</text>
<text x="152.4" y="124.8">20</text>
<text x="158.5" y="123.4">AREF</text>
<text x="158.5" y="125.9">AVCC</text>
<text x="192.7" y="123.4">PD6/AIN0</text>
<text x="192.7" y="125.9">PD7/AIN1</text>
<text x="194.8" y="120.9">PD5/T1</text>
<text x="205.5" y="122.3">12</text>
<text x="205.5" y="124.8">13</text>
<text x="218.6" y="123.9">10k</text>
<text x="90.4" y="129.4">22k</text>
<text x="105" y="129.4" transform="rotate(-90 105 129.4)">2</text>
<text x="157.1" y="129.9">ATMEGA8</text>
<text x="229.7" y="131.6">10k</text>
<text x="127.4" y="137.9">+5V</text>
<text x="144.1" y="132.2">BC547</text>
<text x="248.7" y="132.9">UP</text>
<text x="299.8" y="133.6">10k</text>
<text x="299.8" y="136.4">BATTERYTEMP</text>
<text x="229.7" y="142.5">10k</text>
<text x="300.1" y="139.4">57.00</text>
<text x="93.2" y="149.1">PWM FILTER</text>
<text x="128.1" y="147.1" transform="rotate(-90 128.1 147.1)">8</text>
<text x="130.5" y="149.1">LM358N</text>
<text x="248.5" y="145.8">DOWM</text>
<text x="48.6" y="155.2">47k</text>
<text x="68.9" y="155.2">47k</text>
<text x="93.2" y="151.5">V=-0.000262577</text>
<text x="122.3" y="151.8">3</text>
<text x="138.7" y="154.3">1</text>
<text x="175.5" y="151.8">IRL2505</text>
<text x="187.8" y="151.9">IRFR5305</text>
<text x="210.6" y="154.5">110k</text>
<text x="225.8" y="154.5">10k</text>
<text x="122.3" y="156.8">2</text>
<text x="146.6" y="157.8">220</text>
<text x="271" y="157.4" transform="rotate(-90 271 157.4)">CTS</text>
<text x="276.1" y="157.4" transform="rotate(-90 276.1 157.4)">RTS</text>
<text x="281.1" y="157.4" transform="rotate(-90 281.1 157.4)">TXD</text>
<text x="286.2" y="157.7" transform="rotate(-90 286.2 157.7)">RXD</text>
<text x="299.4" y="159.7">1k</text>
<text x="46.4" y="165.3">1.0u</text>
<text x="67" y="165.3">1.0u</text>
<text x="86.6" y="164">1.0u</text>
<text x="100.8" y="163.5">7k</text>
<text x="128.1" y="163.4" transform="rotate(-90 128.1 163.4)">4</text>
<text x="194.9" y="166.9">SW-SPST</text>
<text x="212.6" y="164.3">+0.00</text>
<text x="210.3" y="171.9">+5V</text>
<text x="233.7" y="170.2">25V</text>
<text x="233.7" y="172.8">Li-ion</text>
<text x="136.2" y="178.9">1k</text>
<text x="183" y="178.9">5.1k</text>
<text x="39.9" y="182.8">+12V</text>
<text x="66.6" y="185.8">7805</text>
<text x="173.9" y="185.6">0.1</text>
<text x="206.6" y="185.5">5</text>
<text x="212.5" y="180.8" transform="rotate(-90 212.5 180.8)">8</text>
<text x="215.8" y="182.4">LM358N</text>
<text x="63.1" y="191.4">1</text>
<text x="89.7" y="191.4">3</text>
<text x="206.6" y="190.6">6</text>
<text x="223" y="188.1">7</text>
<text x="68.1" y="192.5">VI</text>
<text x="82.9" y="192.5">VO</text>
<text x="119.9" y="192.5">5V</text>
<text x="183.2" y="194.1">1k</text>
<text x="212.5" y="197.2" transform="rotate(-90 212.5 197.2)">4</text>
<text x="46.4" y="200.6">220u</text>
<text x="60.7" y="201.1">100n</text>
<text x="76.6" y="203.1" transform="rotate(-90 76.6 203.1)">2</text>
<text x="77.7" y="198.1" transform="rotate(-90 77.7 198.1)">GND</text>
<text x="98.5" y="201.1">100n</text>
<text x="115" y="201.1">220u</text>
<text x="201.1" y="203.2">1k</text>
<text x="228.8" y="198.8">1.5k</text>
</g>
<text font-size="2.2" x="212.6" y="167.3">Amps</text>
<g font-size="1.7">
<text x="44.9" y="62.2" transform="rotate(-180 44.9 62.2)">42%</text>
<text x="84.8" y="130.7" transform="rotate(-90 84.8 130.7)">12%</text>
<text x="195.6" y="205" transform="rotate(-90 195.6 205)">100%</text>
</g>
</svg>
